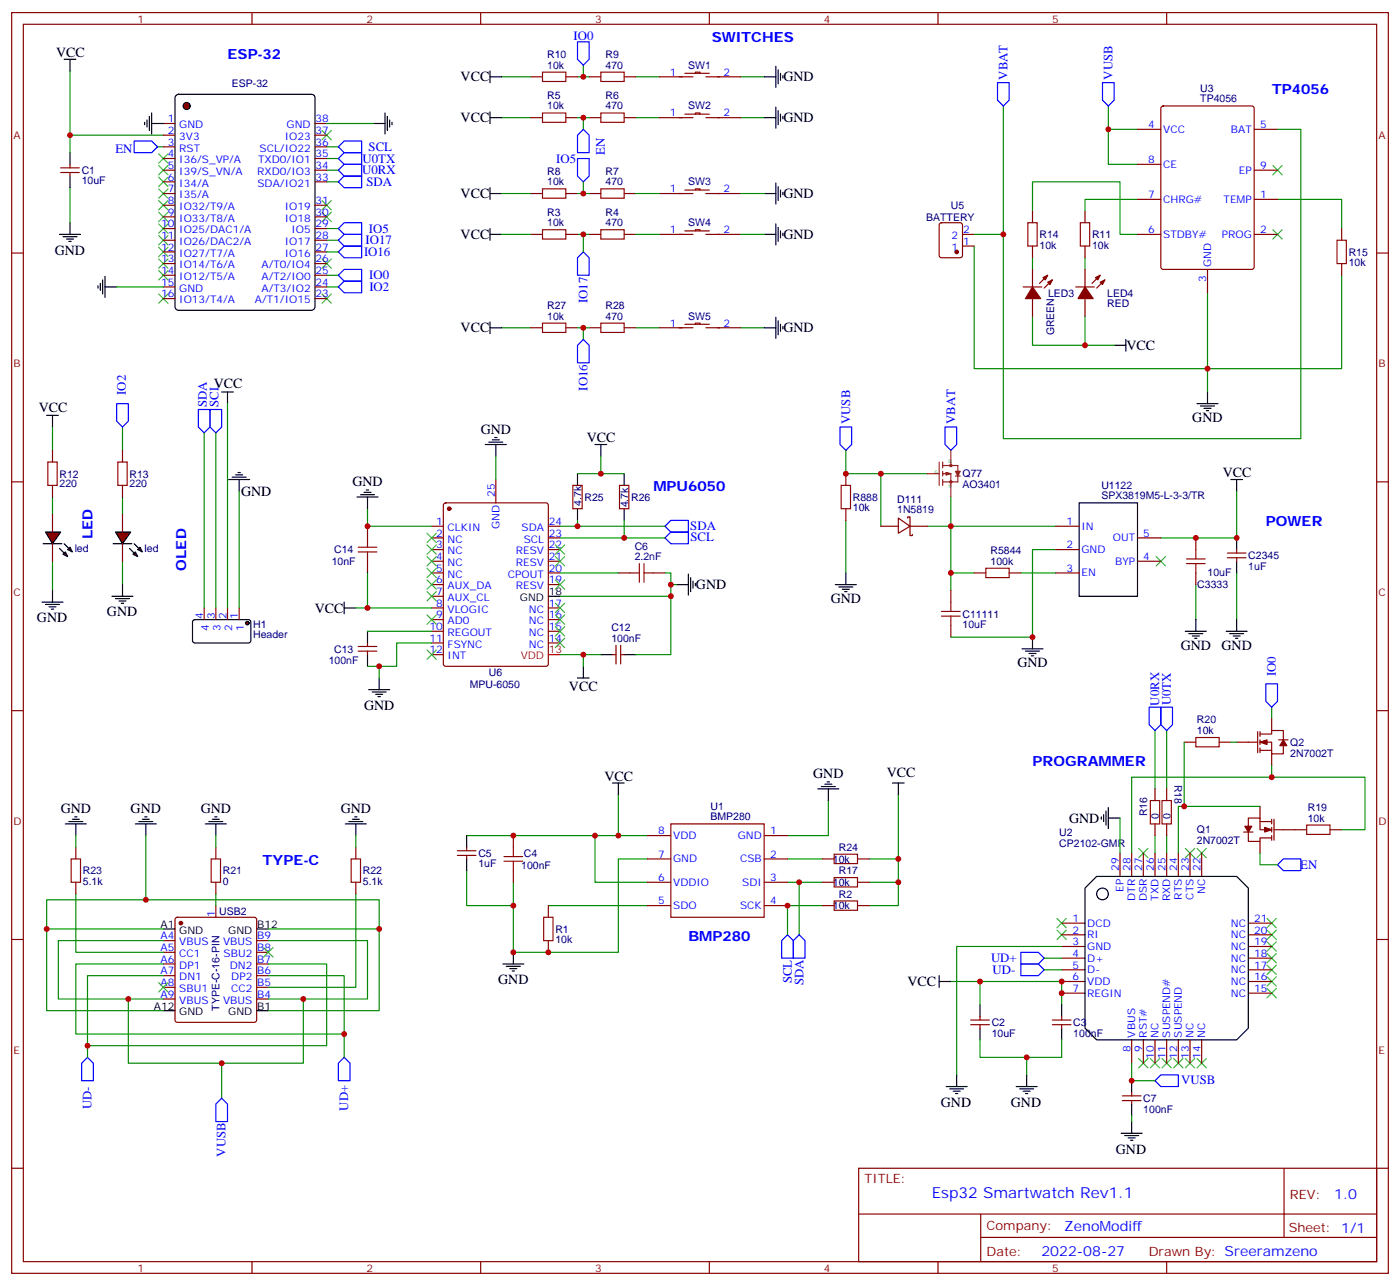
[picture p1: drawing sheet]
<svg xmlns="http://www.w3.org/2000/svg" width="423mm" height="388mm" viewBox="0 0 423 388" stroke-linecap="round" stroke-linejoin="round" font-family="sans-serif">
<g fill="none" stroke="#870000" stroke-width=".35">
<path d="M3.5 3.8h416.3v381h-416.3zM7.1 7.3h409.2v374h-409.2zM76.2 3.8v3.5M145.3 3.8v3.5M214.5 3.8v3.5M283.6 3.8v3.5M352.8 3.8v3.5M18.3 52.1h5.7M18.3 50.7h5.7M21.2 49.7v1M21.2 52.1v1.1M3.5 76.5h3.6"/>
<path d="M416.3 76.5h3.5M3.5 145.6h3.6M416.3 145.6h3.5M3.5 214.8h3.6M416.3 214.8h3.5M3.5 283.9h3.6M416.3 283.9h3.5M3.5 353.1h3.6M259.6 353.1h156.7v28.2h-156.7zM388.3 353.1v20.9M416.3 353.1h3.5M259.7 366.9h156.4"/>
<path d="M296.6 374h119.5M296.6 366.9v14.1M76.2 381.3v3.5M145.3 381.3v3.5M214.5 381.3v3.5M283.6 381.3v3.5M352.8 381.3v3.5"/>
</g>
<g fill="none" stroke="#008700" stroke-width=".35">
<path d="M21.2 21.4v19.5h28.2M21.2 40.9v5.2M21.2 56.7v10.6M47.6 44.4h1.8M98.8 44.4h3.5M98.8 55h3.5M98.8 51.4h3.5M98.8 47.9h3.5M98.8 69.1h3.5M98.8 72.6h3.5M98.8 86.7h3.5M98.8 83.2h3.5"/>
<path d="M15.9 129v7.1M15.9 150.2v5.3M15.9 169.6v8.8"/>
</g>
<g fill="none" stroke="#3c3" stroke-width=".35">
<path d="M97.4 39.4l2.8 2.9M100.2 39.4l-2.8 2.9M48 57.1l2.8 2.8M48 53.6l2.8 2.8M48 50l2.8 2.8M48 46.5l2.8 2.8M50.8 57.1l-2.8 2.8M50.8 53.6l-2.8 2.8M50.8 50l-2.8 2.8M50.8 46.5l-2.8 2.8M48 78.2l2.8 2.9M48 74.7l2.8 2.8"/>
<path d="M48 71.2l2.8 2.8M48 67.7l2.8 2.8M48 64.1l2.8 2.9M48 60.6l2.8 2.8M50.8 78.2l-2.8 2.9M50.8 74.7l-2.8 2.8M50.8 71.2l-2.8 2.8M50.8 67.7l-2.8 2.8M50.8 64.1l-2.8 2.9M50.8 60.6l-2.8 2.8M97.4 78.2l2.8 2.9M97.4 64.1l2.8 2.9"/>
<path d="M97.4 60.6l2.8 2.8M100.2 78.2l-2.8 2.9M100.2 64.1l-2.8 2.9M100.2 60.6l-2.8 2.8M48 88.8l2.8 2.9M48 81.8l2.8 2.8M50.8 88.8l-2.8 2.9M50.8 81.8l-2.8 2.8M97.4 88.8l2.8 2.9M100.2 88.8l-2.8 2.9"/>
</g>
<g fill="none" stroke="#000" stroke-width=".35">
<path d="M21.2 46.1v3.6M21.2 53.2v3.5M18 70.8h6.3M19 71.5h4.3M20.1 72.2h2.1M20.8 73h.7M21.2 67.3v3.5M14.1 125.5h3.5M15.9 125.5v3.5M15.9 178.4v3.6M12.7 182h6.3M13.8 182.7h4.2"/>
<path d="M14.8 183.4h2.1M15.5 184.1h.7"/>
</g>
<g fill="#870000" stroke="#000" stroke-width=".35">
<path d="M13.8 160.8h4.5l-2.4 3.5z"/>
<path d="M13.1 164.3h5.6z"/>
<path d="M19.4 164.3l1.4 1.4z"/>
<path d="M18 165.7l1.4 1.4z"/>
<path d="M21.2 165.4l.7 1.4-1.4-.7z"/>
<path d="M19 167.5l.8-.7 .7 1.4z"/>
</g>
<path d="M15.9 136.1v3.5M15.9 146.7v3.5M15.9 155.5v5.3M15.9 164.3v5.3" fill="none" stroke="#870000" stroke-width=".35"/>
<path d="M14.5 139.6h2.8v7.1h-2.8z" fill="none" stroke="#a10000" stroke-width=".35"/>
<path d="M37 129v7.1M37 150.2v5.3M37 169.6v7.1" fill="none" stroke="#008700" stroke-width=".35"/>
<path d="M35.3 122h3.5v5.3l-1.8 1.7-1.7-1.7z" fill="none" stroke="#00f" stroke-width=".35"/>
<path d="M37 176.7v3.5M33.9 180.2h6.3M34.9 180.9h4.3M36 181.6h2.1M36.7 182.3h.7" fill="none" stroke="#000" stroke-width=".35"/>
<g fill="#870000" stroke="#000" stroke-width=".35">
<path d="M34.9 160.8h4.6l-2.5 3.5z"/>
<path d="M34.2 164.3h5.7z"/>
<path d="M40.6 164.3l1.4 1.4z"/>
<path d="M39.2 165.7l1.4 1.4z"/>
<path d="M41.6 166.1l.7-.7 .7 1.4z"/>
<path d="M40.2 167.5l.7-.7 .7 1.4z"/>
</g>
<path d="M37 136.1v3.5M37 146.7v3.5M37 155.5v5.3M37 164.3v5.3" fill="none" stroke="#870000" stroke-width=".35"/>
<path d="M35.6 139.6h2.9v7.1h-2.9z" fill="none" stroke="#a10000" stroke-width=".35"/>
<path d="M102.3 83.2l1.8-1.8h5.3v3.5h-5.3z" fill="none" stroke="#00f" stroke-width=".35"/>
<path d="M53.2 28.9l.8-.4h40.2l.8 .4 .2 .7v63.1l-.4 .9-.6 .2h-40.2l-.9-.5-.2-.6v-63.1z" fill="none" stroke="#000" stroke-width=".35"/>
<circle cx="56.4" cy="32" r="1.06" fill="#870000" stroke="#000" stroke-width=".35"/>
<g fill="none" stroke="#870000" stroke-width=".35">
<path d="M49.4 37.3h3.5M95.2 37.3h3.6M160.5 35.6h3.5M160.5 23.2h3.5M171.1 35.6h3.5M171.1 23.2h3.5M178.2 35.6h3.5M178.2 23.2h3.5M188.7 35.6h3.6M188.7 23.2h3.6M199.3 35.6h10.2M199.3 23.2h10.2"/>
<path d="M207.1 34.5h7.4M207.1 22.2h7.4M210.3 34.5v-.4h1.4v.4M210.3 22.2v-.4h1.4v.4M213.4 35.6h10.6M213.4 23.2h10.6M49.4 40.9h3.5M49.4 44.4h3.5M49.4 47.9h3.5M49.4 51.4h3.5M49.4 55h3.5M49.4 58.5h3.5"/>
<path d="M95.2 40.9h3.6M95.2 44.4h3.6M95.2 47.9h3.6M95.2 51.4h3.6M95.2 55h3.6M160.5 58.5h3.5M171.1 58.5h3.5M178.2 58.5h3.5M188.7 58.5h3.6M199.3 58.5h10.2M207.1 57.4h7.4M210.3 57.4v-.3h1.4v.3"/>
<path d="M213.4 58.5h10.6M49.4 62h3.5M49.4 65.5h3.5M49.4 69.1h3.5M49.4 72.6h3.5M49.4 76.1h3.5M49.4 79.7h3.5M95.2 62h3.6M95.2 65.5h3.6M95.2 69.1h3.6M95.2 72.6h3.6M95.2 76.1h3.6"/>
<path d="M95.2 79.7h3.6M160.5 70.8h3.5M171.1 70.8h3.5M178.2 70.8h3.5M188.7 70.8h3.6M199.3 70.8h10.2M207.1 69.8h7.4M210.3 69.8v-.4h1.4v.4M213.4 70.8h10.6M49.4 83.2h3.5M49.4 86.7h3.5M49.4 90.2h3.5"/>
<path d="M95.2 83.2h3.6M95.2 86.7h3.6M95.2 90.2h3.6"/>
</g>
<path d="M174.6 12.6h3.6v5.3l-1.8 1.8-1.8-1.8zM40.6 42.6h5.3l1.7 1.8-1.7 1.7h-5.3zM102.3 51.4l1.8-1.7h5.3v3.5h-5.3zM102.3 47.9l1.8-1.8h5.3v3.6h-5.3zM102.3 44.4l1.8-1.8h5.3v3.5h-5.3zM104.1 53.2h5.3v3.5h-5.3l-1.8-1.7zM174.6 47.9h3.6v5.3l-1.8 1.8-1.8-1.8zM174.6 40.9l1.8-1.8 1.8 1.8v5.2h-3.6zM102.3 72.6l1.8-1.8h5.3v3.6h-5.3zM104.1 67.3h5.3v3.5h-5.3l-1.8-1.7zM176.4 76.1l1.8 1.8v5.3h-3.6v-5.3zM102.3 86.7l1.8-1.8h5.3v3.6h-5.3z" fill="none" stroke="#00f" stroke-width=".35"/>
<g fill="none" stroke="#000" stroke-width=".35">
<path d="M19.4 17.9h3.5M21.2 17.9v3.5M43.7 37v.7M44.4 36.3v2.1M45.2 35.2v4.2M45.9 37.3h3.5M45.9 34.1v6.4M112.9 37.3h3.5M116.4 34.1v6.4M117.1 35.2v4.2M117.8 36.3v2.1M118.5 37v.7"/>
<path d="M148.2 21.4v3.6M148.2 33.8v3.5M148.2 35.6h3.5M148.2 23.2h3.5M231.1 35.6h3.5M231.1 23.2h3.5M234.6 20v6.4M234.6 32.4v6.3M235.3 21.1v4.2M235.3 33.4v4.3M236 22.2v2.1M236 34.5v2.1"/>
<path d="M236.7 22.9v.7M236.7 35.2v.7M148.2 58.5h3.5M148.2 56.7v3.6M231.1 58.5h3.5M234.6 55.3v6.4M235.3 56.4v4.2M236 57.4v2.1M236.7 58.1v.7M148.2 69.1v3.5M148.2 70.8h3.5M231.1 70.8h3.5"/>
<path d="M234.6 67.7v6.3M235.3 68.7v4.3M236 69.8v2.1M236.7 70.5v.7M29.6 86.4v.7M30.3 85.7v2.1M31 84.6v4.2M31.7 86.7h3.6M31.7 83.5v6.4M58.4 187.5l.5-.2h16.5l.4 .7v5.9l-.7 .4-16.5-.1-.4-.6v-5.6z"/>
</g>
<g fill="none" stroke="#008700" stroke-width=".35">
<path d="M176.4 19.7v3.5M98.8 37.3h14.1M151.7 35.6h8.8M151.7 23.2h8.8M174.6 35.6h3.6M174.6 23.2h3.6M176.4 35.6v3.5M192.3 35.6h7M192.3 23.2h7M224 35.6h7.1M224 23.2h7.1M151.7 58.5h8.8"/>
<path d="M174.6 58.5h3.6M176.4 55v3.5M192.3 58.5h7M224 58.5h7.1M151.7 70.8h8.8M174.6 70.8h3.6M176.4 70.8v5.3M192.3 70.8h7M224 70.8h7.1M35.3 86.7h14.1"/>
</g>
<path d="M164 34.1h7.1v2.9h-7.1zM164 21.8h7.1v2.8h-7.1zM181.7 34.1h7v2.9h-7zM181.7 21.8h7v2.8h-7zM164 57.1h7.1v2.8h-7.1zM181.7 57.1h7v2.8h-7zM164 69.4h7.1v2.8h-7.1zM181.7 69.4h7v2.8h-7z" fill="none" stroke="#a10000" stroke-width=".35"/>
<circle cx="74.8" cy="188.3" r=".53" fill="#870000" stroke="#000" stroke-width=".35"/>
<g fill="none" stroke="#870000" stroke-width=".35">
<path d="M344 39.1h7M351.2 32.2l.5-.2h26.8l.7 .5v48.2l-.4 .7h-27.1l-.6-.4-.1-48.3zM379.2 39.1h7.1M344 49.7h7M379.2 51.4h7.1M284.2 67.5l.5-.2h5.6l.7 .4v9.5l-.4 .6-5.9 .1-.7-.5v-9.4zM291 74.4h3.6M291 70.8h3.6M312.2 63.8v3.5M312.2 74.4v3.5M328.1 63.8v3.5M328.1 74.4v3.5"/>
<path d="M344 70.8h7M344 60.3h7M379.2 70.8h7.1M379.2 60.3h7.1M405.7 69.1v3.5M405.7 79.7v3.5M160.5 99.1h3.5M171.1 99.1h3.5M178.2 99.1h3.5M188.7 99.1h3.6M199.3 99.1h10.2M207.1 98h7.4"/>
<path d="M210.3 98v-.4h1.4v.4M213.4 99.1h10.6M309.4 86.7h5.6M312.2 81.4v5.3M312.2 90.2v5.3M316.8 83.2l-2.5 2.5M318.2 84.6l-2.5 2.5M325.3 86.7h5.6M328.1 81.4v5.3M328.1 90.2v5.3M332.7 83.2l-2.5 2.5M334.1 84.6l-2.5 2.5"/>
<path d="M365.1 81.4v7.1M111.1 159v3.6M130.5 159h3.6M134.3 152.2l.5-.2h30.3l.7 .4v48.3l-.5 .6-30.5 .1-.7-.5v-48.2zM149.9 144.9v7.1M165.8 159h3.5M173.2 146.7h2.8v7h-2.8zM187.3 146.7h2.8v7h-2.8zM255.8 143.2v3.5M255.8 153.7v3.6M266.3 159h5.3M271.6 156.6l3.6 2.4-3.6 2.1z"/>
<path d="M274.5 156.6v-.4h.7v2.8M275.2 159v2.9h.7v-.4M275.2 159h5.3M319.3 159h7M111.1 169.6v3.5M130.5 162.6h3.6M130.5 166.1h3.6M130.5 169.6h3.6M130.5 173.1h3.6M130.5 176.7h3.6M165.8 162.6h3.5M165.8 166.1h3.5"/>
<path d="M165.8 169.6h3.5M165.8 173.1h3.5M165.8 176.7h3.5M187 173.1h3.5M197.6 173.1h3.5M287.5 178.4v3.6M294.6 173.1h3.5M305.2 173.1h3.5M319.3 166.1h7M319.3 173.1h7M344 162.6h7M344 169.6h7"/>
<path d="M361.6 162.6v3.5M361.6 173.1v3.6M371.1 168.6h5.7M371.1 167.1h5.7M373.9 166.1v1M373.9 168.6v1M61.7 183.7v3.6M65.3 183.7v3.6M68.8 183.7v3.6M72.3 183.7v3.6M108.3 195.4h5.6M108.3 196.8h5.6"/>
<path d="M111.1 194.3v1.1M111.1 196.8v1M130.5 180.2h3.6M130.5 183.7h3.6M130.5 187.3h3.6M130.5 190.8h3.6M130.5 194.3h3.6M130.5 197.8h3.6M165.8 183.7h3.5M165.8 187.3h3.5M165.8 190.8h3.5M165.8 194.3h3.5"/>
<path d="M185.2 197.8h1.1M186.3 195v5.7M187.7 197.8h1M187.7 195v5.7M287.5 189v3.5M384.5 217.2v3.6M349.2 238.4v3.5M352.8 238.4v3.5M358.1 224.3h3.5M368.7 224.3h3.5M373.9 224.3h6.4M380.3 221.1v6.4"/>
<path d="M381 224.3h3.5v3.5h3.6v-2.4M381 221.8h3.5v-1h3.6v2.8M381 221.1v1.4M381 223.6v1.4M381 226.1v1.4M381 226.8h3.5M384.5 227.8v3.6M386.6 223.6h2.9M22.9 256v3.6M65.3 256v3.6M107.6 256v3.6M138.3 258.5h5.6"/>
<path d="M138.3 257.1h5.6M141.1 256v1.1M141.1 258.5v1.1M155.2 252.5v3.5M195.8 259.6h7M195.8 252.5h7M202.8 249h28.3v28.2h-28.3zM231.1 259.6h7M231.1 252.5h7M248.7 259.6h3.5M259.3 259.6h3.5M338.7 257.8v7.1"/>
<path d="M342.2 257.8v7.1M345.7 257.8v7.1M349.2 249v3.5M349.2 257.8v7.1M352.8 249v3.5M352.8 257.8v7.1M356.3 257.8v7.1M359.8 257.8v7.1M363.4 257.8v7.1M376.1 251.5h2.8M377.5 249.7v-2.5h3.5v3.6h3.5M377.5 251.5v2.8h3.5v-1.1h3.5"/>
<path d="M381 243.7v3.5M381 254.3v3.5M381 248.3h3.5M384.5 247.6v1.4M384.5 250v1.5M384.5 252.5v1.4M385.2 250.8h9.9M385.2 247.6v6.3M402.2 250.8h3.5M22.9 266.6v3.6M53.2 277.4l.4-.2h23.3l.5 .2 .2 .5v30.4l-.2 .5-.5 .2h-23.3l-.5-.3-.2-.4v-30.4zM65.3 266.6v3.6"/>
<path d="M65.3 273.7v3.5M107.6 266.6v3.6M155.2 263.1v3.5M165.8 273.7v3.5M195.8 273.7h7M195.8 266.6h7M231.1 273.7h7M231.1 266.6h7M248.7 273.7h3.5M248.7 266.6h3.5M259.3 273.7h3.5M259.3 266.6h3.5"/>
<path d="M321 279h7.1M377.5 279h7M49.4 284.3h3.5M49.4 287.8h3.5M49.4 291.3h3.5M49.4 294.9h3.5M49.4 298.4h3.5M77.6 284.3h3.5M77.6 287.8h3.5M77.6 291.3h3.5M77.6 294.9h3.5M77.6 298.4h3.5"/>
<path d="M165.8 284.3v3.5M321 282.5h7.1M321 286h7.1M321 289.6h7.1M321 293.1h7.1M321 296.6h7.1M377.5 282.5h7M377.5 286h7M377.5 289.6h7M377.5 293.1h7M377.5 296.6h7M49.4 301.9h3.5"/>
<path d="M77.6 301.9h3.5M293.5 308.3h5.7M293.5 309.7h5.7M296.3 307.2v1.1M296.3 309.7v1M318.2 308.3h5.6M318.2 309.7h5.6M321 300.1h7.1M321 307.2v1.1M321 309.7v1M342.2 314.3v7M345.7 314.3v7"/>
<path d="M349.2 314.3v7M352.8 314.3v7M356.3 314.3v7M359.8 314.3v7M363.4 314.3v7M377.5 300.1h7M339.4 331.2h5.6M339.4 332.6h5.6M342.2 330.1v1.1M342.2 332.6v1.1"/>
</g>
<g fill="none" stroke="#000" stroke-width=".35">
<path d="M148.2 99.1h3.5M148.2 97.3v3.5M231.1 99.1h3.5M234.6 95.9v6.3M235.3 96.9v4.3M236 98v2.1M236.7 98.7v.7M67 118.5h3.6M68.8 118.5v3.5M336.9 104.4h3.5M340.4 102.6v3.5M365.1 118.5v3.5"/>
<path d="M146.8 134.3h6.3M147.8 133.6h4.2M148.9 132.9h2.1M149.6 132.2h.7M149.9 134.3v3.6M179.9 134.3h3.5M181.7 134.3v3.6M361.9 122h6.4M363 122.7h4.2M364.1 123.4h2.1M364.8 124.1h.7M69.1 144.9h6.4"/>
<path d="M70.2 144.2h4.2M71.3 143.5h2.1M72 142.8h.7M72.3 144.9v3.5M107.9 150.2h6.4M109 149.5h4.2M110.1 148.8h2.1M110.8 148.1h.7M111.1 150.2v3.5M174.6 143.2v3.5M174.6 153.7v3.6M188.7 143.2v3.5"/>
<path d="M188.7 153.7v3.6M326.3 152h17.7v28.2h-17.7zM372.2 144.9h3.5M373.9 144.9v3.5M204.6 176.7h3.5M208.1 173.5v6.3M208.8 174.6v4.2M209.5 175.6v2.1M210.3 176.3v.7M252.6 176.7h6.3M253.6 177.4h4.3M254.7 178.1h2.1"/>
<path d="M255.4 178.8h.7M255.8 173.1v3.6M373.9 162.6v3.5M373.9 169.6v3.5M104.1 183.7h3.5M104.1 182v3.5M111.1 190.8v3.5M111.1 197.8v3.6M165.8 180.2h3.5M181.7 197.8h3.5M188.7 197.8h3.6M309 196.1h6.4"/>
<path d="M310.1 196.8h4.2M311.1 197.5h2.2M311.9 198.2h.7M312.2 192.5v3.6M358.4 190.8h6.4M359.5 191.5h4.2M360.5 192.2h2.2M361.2 192.9h.7M361.6 187.3v3.5M370.8 190.8h6.3M371.8 191.5h4.3M372.9 192.2h2.1"/>
<path d="M373.6 192.9h.7M373.9 187.3v3.5M111.5 208.4h6.3M112.5 209.1h4.3M113.6 209.8h2.1M114.3 210.5h.7M114.7 204.9v3.5M174.6 204.9h3.6M176.4 201.4v3.5M185.2 236.6h3.5M187 236.6v3.6M247.3 238.4h6.3"/>
<path d="M248.4 237.7h4.2M249.4 237h2.1M250.1 236.3h.7M250.5 238.4v3.5M269.9 236.6h3.5M271.6 236.6v3.6M19.8 249h6.3M20.8 248.3h4.2M21.9 247.6h2.1M22.6 246.9h.7M22.9 249v3.5M40.9 249h6.4"/>
<path d="M42 248.3h4.2M43 247.6h2.2M43.7 246.9h.7M44.1 249v3.5M62.1 249h6.3M63.1 248.3h4.3M64.2 247.6h2.1M64.9 246.9h.7M65.3 249v3.5M104.4 249h6.4M105.5 248.3h4.2M106.5 247.6h2.2"/>
<path d="M107.2 246.9h.7M107.6 249v3.5M141.1 252.5v3.5M141.1 259.6v3.5M333 246.9v.7M333.7 246.2v2.1M334.4 245.1v4.2M335.1 247.2h3.6M335.1 244.1v6.3M331.6 264.9h42.3l3.6 3.5v42.3l-3.6 3.6h-42.3l-3.5-3.6v-42.3zM49.4 280.7h3.5M77.6 280.7h3.5"/>
<path d="M152 291.3h6.4M153.1 292h4.2M154.2 292.7h2.1M154.9 293.4h.7M155.2 287.8v3.5M284 296.6h3.5M284 294.9v3.5M49.4 305.4h3.5M77.6 305.4h3.5M296.3 303.7v3.5M296.3 310.7v3.6M321 303.7v3.5"/>
<path d="M321 310.7v3.6M286.1 328.4h6.4M287.2 329.1h4.2M288.2 329.8h2.1M288.9 330.5h.7M289.3 324.8v3.6M307.3 328.4h6.3M308.3 329.1h4.3M309.4 329.8h2.1M310.1 330.5h.7M310.4 324.8v3.6M342.2 326.6v3.5"/>
<path d="M342.2 333.7v3.5M342.2 338.9v3.6M339 342.5h6.4M340.1 343.2h4.2M341.1 343.9h2.2M341.8 344.6h.7"/>
<circle cx="333.4" cy="270.2" r="1.76"/>
</g>
<g fill="none" stroke="#008700" stroke-width=".35">
<path d="M303.4 32v38.8M335.1 32v7.1M344 39.1h-8.9v10.6h8.9M386.3 39.1h7v93.5h-89.9v-61.8h-8.8M98.8 76.1h3.5M294.6 74.4v37h70.5v-22.9M312.2 63.8v-8.8h26.5v15.8h5.3M312.2 77.9v3.5M328.1 77.9v3.5M344 60.3h-15.9v3.5M386.3 60.3h19.4v8.8M151.7 99.1h8.8"/>
<path d="M174.6 99.1h3.6M176.4 99.1v3.5M192.3 99.1h7M224 99.1h7.1M312.2 95.5v8.9h15.9v-8.9M405.7 83.2v28.2h-40.6v7.1M328.1 104.4h8.8M61.7 130.8v52.9M65.3 130.8v52.9M68.8 122v61.7M149.9 137.9v7M181.7 137.9v5.3"/>
<path d="M255.8 136.1v7.1h24.7M72.3 148.4v35.3M111.1 153.7v5.3h19.4M174.6 157.3v1.7h-5.3M174.6 143.2h14.1M174.6 159h26.5M188.7 157.3v5.3h-19.4M255.8 157.3v15.8M266.3 143.2v15.8M287.5 150.2v8.8h-7M319.3 159h-31.8v14.1h7.1M373.9 148.4v14.2h-22.9"/>
<path d="M111.1 173.1v10.6h19.4M169.3 173.1h17.7M188.7 162.6h12.4M201.1 173.1h1.7v7.1h-33.5M202.8 176.7h1.8M287.5 173.1v5.3M308.7 173.1h10.6M319.3 166.1h-7.1v26.4h-24.7M361.6 176.7v10.6M373.9 173.1v14.2M107.6 183.7h3.5M111.1 190.8h19.4"/>
<path d="M130.5 194.3h-10.6v7.1h-8.8M169.3 197.8h12.4M176.4 197.8v3.6M202.8 180.2v17.6h-10.5M114.7 201.4v3.5M384.5 213.7v3.5M349.2 220.8v17.6M352.8 220.8v17.6M358.1 224.3v19.4M372.2 224.3h1.7M384.5 231.4v3.5h-42.3v22.9M384.5 234.9h28.2v15.9h-7"/>
<path d="M22.9 252.5v3.5M44.1 252.5v19.4M65.3 252.5v3.5M107.6 252.5v3.5M141.1 252.5h54.7M179.9 252.5v14.1h15.9M187 240.2v12.3M195.8 259.6h-8.8v28.2h-31.8v-14.1M238.1 259.6h10.6M250.5 241.9v10.6h-12.4M262.8 259.6h8.8v14.1h-8.8M271.6 240.2v19.4"/>
<path d="M338.7 247.2v10.6M349.2 252.5v5.3M352.8 252.5v5.3M381 243.7h-24.7v14.1M381 257.8v3.5h5.3M22.9 270.2v17.6h26.5M65.3 270.2v3.5M107.6 270.2v28.2h-26.5M141.1 263.1v10.6h14.1v-7.1M165.8 273.7h30M238.1 266.6h10.6M241.7 266.6v15.9"/>
<path d="M248.7 273.7h-10.6v8.8M262.8 266.6h8.8M14.1 280.7v-8.8h100.6v8.8M49.4 280.7h-35.3v24.7h35.3M49.4 284.3h-31.8v17.6h31.8M49.4 291.3h-26.5v21.2h81.2v-17.6h-23M81.1 280.7h33.6v24.7h-33.6M81.1 284.3h30v17.6h-30M81.1 291.3h17.7v24.7h-72.3v-21.1h22.9M287.5 296.6h8.8M315.7 289.6h5.3M315.7 293.1h5.3"/>
<path d="M321 286h-31.7v38.8M26.5 316v3.5M38.8 301.9v19.4h52.9v-19.4M104.1 312.5v7M296.3 303.7v-7.1h24.7v7.1M296.3 314.3v5.2h24.7v-5.2M310.4 319.5v5.3M67 321.3v10.6M342.2 321.3v5.3h7M342.2 337.2v1.7"/>
</g>
<g fill="none" stroke="#00f" stroke-width=".35">
<path d="M301.6 25h3.6v5.3l-1.8 1.7-1.8-1.7zM333.4 25h3.5v5.3l-1.8 1.7-1.7-1.7zM102.3 76.1l1.8-1.7h5.3v3.5h-5.3zM176.4 102.6l1.8 1.8v5.2h-3.6v-5.2zM60 123.8h3.5v5.2l-1.8 1.8-1.7-1.8zM63.5 123.8h3.5v5.2l-1.7 1.8-1.8-1.8zM254 129h3.5v5.3l-1.7 1.8-1.8-1.8zM285.8 129h3.5v5.3l-1.8 1.8-1.7-1.8zM201.1 159l1.7-1.7h5.3v3.5h-5.3zM201.1 162.6l1.7-1.8h5.3v3.5h-5.3zM347.5 213.7h3.5v5.3l-1.8 1.8-1.7-1.8zM351 213.7h3.5v5.3l-1.7 1.8-1.8-1.8z"/>
<path d="M382.8 206.7h3.5v5.2l-1.8 1.8-1.7-1.8zM386.3 261.3l1.8-1.7h5.2v3.5h-5.2zM238.1 282.5l1.8 1.8v5.3h-3.5v-5.3zM241.7 282.5l1.7 1.8v5.3h-3.5v-5.3zM308.7 287.8h5.3l1.7 1.8-1.7 1.7h-5.3zM308.7 291.3h5.3l1.7 1.8-1.7 1.8h-5.3zM26.5 319.5l1.7 1.8v5.3h-3.5v-5.3zM104.1 319.5l1.7 1.8v5.3h-3.5v-5.3zM67 331.9l1.8 1.8v5.2h-3.5v-5.2zM349.2 326.6l1.8-1.8h5.3v3.6h-5.3z"/>
</g>
<g fill="none" stroke="#3c3" stroke-width=".35">
<path d="M384.9 50l2.8 2.8M387.7 50l-2.8 2.8M384.9 69.4l2.8 2.8M387.7 69.4l-2.8 2.8M129.1 161.1l2.8 2.9M129.1 164.7l2.8 2.8M129.1 168.2l2.8 2.8M129.1 171.7l2.8 2.9M129.1 175.3l2.8 2.8M129.1 178.8l2.8 2.8M131.9 161.1l-2.8 2.9M131.9 164.7l-2.8 2.8"/>
<path d="M131.9 168.2l-2.8 2.8M131.9 171.7l-2.8 2.9M131.9 175.3l-2.8 2.8M131.9 178.8l-2.8 2.8M167.9 175.3l2.8 2.8M167.9 164.7l2.8 2.8M167.9 168.2l2.8 2.8M170.7 175.3l-2.8 2.8M170.7 164.7l-2.8 2.8M170.7 168.2l-2.8 2.8M349.6 168.2l2.8 2.8M352.4 168.2l-2.8 2.8"/>
<path d="M129.1 185.8l2.8 2.9M129.1 196.4l2.8 2.8M131.9 185.8l-2.8 2.9M131.9 196.4l-2.8 2.8M167.9 192.9l2.8 2.8M167.9 189.4l2.8 2.8M167.9 185.8l2.8 2.9M167.9 182.3l2.8 2.8M170.7 192.9l-2.8 2.8M170.7 189.4l-2.8 2.8M170.7 185.8l-2.8 2.9M170.7 182.3l-2.8 2.8"/>
<path d="M344.3 256.4l2.8 2.8M347.1 256.4l-2.8 2.8M358.4 256.4l2.8 2.8M361.2 256.4l-2.8 2.8M361.9 256.4l2.9 2.8M364.8 256.4l-2.9 2.8M319.6 277.6l2.8 2.8M322.4 277.6l-2.8 2.8M383.1 277.6l2.8 2.8M385.9 277.6l-2.8 2.8M48 297l2.8 2.8M50.8 297l-2.8 2.8"/>
<path d="M79.7 286.4l2.8 2.8M82.5 286.4l-2.8 2.8M319.6 281.1l2.8 2.8M322.4 281.1l-2.8 2.8M383.1 281.1l2.8 2.8M383.1 298.7l2.8 2.9M383.1 295.2l2.8 2.8M383.1 291.7l2.8 2.8M383.1 288.1l2.8 2.9M383.1 284.6l2.8 2.8M385.9 298.7l-2.8 2.9M385.9 295.2l-2.8 2.8"/>
<path d="M385.9 291.7l-2.8 2.8M385.9 288.1l-2.8 2.9M385.9 284.6l-2.8 2.8M385.9 281.1l-2.8 2.8M344.3 319.9l2.8 2.8M347.1 319.9l-2.8 2.8M347.8 319.9l2.9 2.8M350.7 319.9l-2.9 2.8M351.4 319.9l2.8 2.8M354.2 319.9l-2.8 2.8M354.9 319.9l2.8 2.8M357.7 319.9l-2.8 2.8"/>
<path d="M358.4 319.9l2.8 2.8M361.2 319.9l-2.8 2.8M361.9 319.9l2.9 2.8M364.8 319.9l-2.9 2.8"/>
</g>
<g fill="none" stroke="#a10000" stroke-width=".35">
<path d="M310.8 67.3h2.8v7.1h-2.8zM326.7 67.3h2.8v7.1h-2.8zM404.3 72.6h2.8v7.1h-2.8zM164 97.6h7.1v2.9h-7.1zM181.7 97.6h7v2.9h-7zM254.4 146.7h2.8v7h-2.8zM108.3 166.8h5.6M108.3 165.4h5.6M111.1 162.6v2.8M111.1 166.8v2.8M190.5 173.1h2.8M193.3 170.3v5.7"/>
<path d="M194.7 173.1h2.9M194.7 170.3v5.7M298.1 171.7h7.1v2.9h-7.1zM358.8 168.9h5.6M358.8 170.3h5.6M361.6 166.1v2.8M361.6 170.3v2.8M284.7 184.8h5.6M284.7 186.2h5.6M287.5 182v2.8M287.5 186.2v2.8M361.6 222.9h7.1v2.8h-7.1z"/>
<path d="M21.5 259.6h2.8v7h-2.8zM63.9 259.6h2.8v7h-2.8zM106.2 259.6h2.8v7h-2.8zM152.4 258.9h5.6M155.2 256v2.9M252.2 258.2h7.1v2.8h-7.1zM347.8 241.9h2.9v7.1h-2.9zM351.4 241.9h2.8v7.1h-2.8zM395.1 249.3h7.1v2.9h-7.1zM152.4 260.3h5.6M155.2 260.3v2.8M164.4 277.2h2.8v7.1h-2.8z"/>
<path d="M252.2 272.3h7.1v2.8h-7.1zM252.2 265.2h7.1v2.8h-7.1z"/>
</g>
<g fill="#870000" stroke="#870000" stroke-width=".35">
<path d="M388.1 223.6l1 1.8h-2.1z"/>
<path d="M381 224.3l2.1-.7v1.4z"/>
<path d="M376.4 249.7h2.1l-1 1.8z"/>
<path d="M382.4 250l2.1 .8-2.1 .7z"/>
<path d="M312.2 86.7l2.5 3.5h-4.6z"/>
<path d="M316.8 85.3l1.4-.7-.7 1.4z"/>
<path d="M315.4 83.9l1.4-.7-.7 1.4z"/>
<path d="M328.1 86.7l2.5 3.5h-4.6z"/>
<path d="M332.7 85.3l1.4-.7-.7 1.4z"/>
<path d="M331.3 83.9l1.4-.7-.7 1.4z"/>
<circle cx="135.8" cy="153.7" r=".53"/>
<circle cx="54.7" cy="279" r=".53"/>
<circle cx="289.3" cy="76.1" r=".53"/>
</g>
<path d="M165.8 197.8h3.5" fill="none" stroke="#f00" stroke-width=".35"/>
<g fill="none" stroke="#8c2424" stroke-width=".35">
<path d="M284 139.6v7.1M285 139.6v1.8M287.5 136.1v4.6M280.5 143.2h3.5M285 140.7h4.6v4.9h-4.6M285 142.5v1.4M285 144.9v1.8M285 143.2h2.2M286.1 142.8l1.4 .4M286.1 142.8v.7M286.1 142.8l1.1 .4M286.1 142.8l.7 .4"/>
<path d="M287.2 143.2l-1.1 .3M287.5 143.2v7M287.5 143.2l-1.4 .3M288.9 142.5h1.4l-.7 1.4zM288.9 143.9h1.4M289.3 142.5l.3 .7M289.3 142.8l.3 .4M290 142.5l-.4 .7M290 142.8l-.4 .4"/>
<circle cx="287.5" cy="145.6" r=".35"/>
<circle cx="287.5" cy="140.7" r=".35"/>
</g>
<g fill="#c00">
<circle cx="21.2" cy="40.9" r=".88"/>
<circle cx="176.4" cy="58.5" r=".88"/>
<circle cx="176.4" cy="70.8" r=".88"/>
<circle cx="176.4" cy="35.6" r=".88"/>
<circle cx="176.4" cy="23.2" r=".88"/>
<circle cx="296.3" cy="296.6" r=".88"/>
<circle cx="321" cy="300.1" r=".88"/>
<circle cx="321" cy="296.6" r=".88"/>
<circle cx="358.1" cy="243.7" r=".88"/>
<circle cx="384.5" cy="234.9" r=".88"/>
<circle cx="310.4" cy="319.5" r=".88"/>
<circle cx="342.2" cy="326.6" r=".88"/>
<circle cx="155.2" cy="273.7" r=".88"/>
<circle cx="187" cy="252.5" r=".88"/>
<circle cx="271.6" cy="259.6" r=".88"/>
<circle cx="241.7" cy="266.6" r=".88"/>
<circle cx="238.1" cy="273.7" r=".88"/>
<circle cx="165.8" cy="287.8" r=".88"/>
<circle cx="155.2" cy="287.8" r=".88"/>
<circle cx="179.9" cy="252.5" r=".88"/>
<circle cx="155.2" cy="252.5" r=".88"/>
<circle cx="271.6" cy="266.6" r=".88"/>
<circle cx="188.7" cy="162.6" r=".88"/>
<circle cx="174.6" cy="159" r=".88"/>
<circle cx="181.7" cy="143.2" r=".88"/>
<circle cx="202.8" cy="176.7" r=".88"/>
<circle cx="202.8" cy="180.2" r=".88"/>
<circle cx="176.4" cy="197.8" r=".88"/>
<circle cx="114.7" cy="201.4" r=".88"/>
<circle cx="111.1" cy="159" r=".88"/>
<circle cx="111.1" cy="183.7" r=".88"/>
<circle cx="176.4" cy="99.1" r=".88"/>
<circle cx="67" cy="321.3" r=".88"/>
<circle cx="104.1" cy="312.5" r=".88"/>
<circle cx="26.5" cy="316" r=".88"/>
<circle cx="91.7" cy="301.9" r=".88"/>
<circle cx="38.8" cy="301.9" r=".88"/>
<circle cx="114.7" cy="280.7" r=".88"/>
<circle cx="14.1" cy="280.7" r=".88"/>
<circle cx="44.1" cy="271.9" r=".88"/>
<circle cx="303.4" cy="70.8" r=".88"/>
<circle cx="335.1" cy="39.1" r=".88"/>
<circle cx="365.1" cy="111.4" r=".88"/>
<circle cx="328.1" cy="104.4" r=".88"/>
<circle cx="373.9" cy="162.6" r=".88"/>
<circle cx="361.6" cy="162.6" r=".88"/>
<circle cx="312.2" cy="192.5" r=".88"/>
<circle cx="287.5" cy="173.1" r=".88"/>
<circle cx="287.5" cy="159" r=".88"/>
<circle cx="266.3" cy="143.2" r=".88"/>
<circle cx="255.8" cy="143.2" r=".88"/>
</g>
<g font-size="4.6" fill="#00f">
<text x="281.7" y="362.1">Esp32 Smartw</text>
<text x="315.2" y="362.1">atch Rev1.1</text>
</g>
<g font-size="4.2">
<text x="16.9" y="17.2">VCC</text>
<text x="139.3" y="24.6">VCC</text>
<text x="236.9" y="24.6">GND</text>
<text x="139.3" y="37">VCC</text>
<text x="236.9" y="37">GND</text>
<text x="139.3" y="59.9">VCC</text>
<text x="236.9" y="59.9">GND</text>
<text x="16.5" y="76.9">GND</text>
<text x="139.3" y="72.2">VCC</text>
<text x="236.9" y="72.2">GND</text>
<text x="139.3" y="100.5">VCC</text>
<text x="236.9" y="100.5">GND</text>
<text x="340.6" y="105.8">VCC</text>
<text x="64.7" y="117.3">VCC</text>
<text x="11.8" y="124.4">VCC</text>
<text x="145.3" y="131.1">GND</text>
<text x="360.5" y="127.6">GND</text>
<text x="177.4" y="133.6">VCC</text>
<text x="72.9" y="149.9">GND</text>
<text x="106.5" y="147">GND</text>
<text x="369.7" y="144.2">VCC</text>
<text x="210.4" y="178.1">GND</text>
<text x="95.2" y="185.2">VCC</text>
<text x="251.2" y="182.3">GND</text>
<text x="11.2" y="188">GND</text>
<text x="32.3" y="186.3">GND</text>
<text x="357" y="196.4">GND</text>
<text x="369.4" y="196.4">GND</text>
<text x="307.6" y="201.7">GND</text>
<text x="172" y="208.9">VCC</text>
<text x="110.1" y="214.5">GND</text>
<text x="182.7" y="235.9">VCC</text>
<text x="245.9" y="235.2">GND</text>
<text x="268.1" y="234.9">VCC</text>
<text x="18.3" y="245.8">GND</text>
<text x="39.5" y="245.8">GND</text>
<text x="60.7" y="245.8">GND</text>
<text x="103" y="245.8">GND</text>
<text x="323.2" y="248.8">GND</text>
<text x="150.6" y="297.3">GND</text>
<text x="274.4" y="298.1">VCC</text>
<text x="284.5" y="334.6">GND</text>
<text x="305.6" y="334.6">GND</text>
<text x="337.4" y="348.7">GND</text>
</g>
<g font-size="4.2" fill="#00f">
<text x="68.8" y="17.9">ESP-32</text>
<text x="215.2" y="12.6">SWITCHES</text>
<text x="384.5" y="28.5">TP4056</text>
<text x="197.6" y="148.4">MPU6050</text>
<text x="382.8" y="159">POWER</text>
<text x="28" y="162.9" transform="rotate(-90 28 162.9)">LED</text>
<text x="56.3" y="172.4" transform="rotate(-90 56.3 172.4)">OLED</text>
<text x="312.2" y="231.4">PROGRAMMER</text>
<text x="79.4" y="261.3">TYPE-C</text>
<text x="208.1" y="284.3">BMP280</text>
<text x="403.4" y="362.3">1.0</text>
<text x="321.8" y="371.9">ZenoModiff</text>
<text x="314.9" y="379.7">2022-08-27</text>
</g>
<g font-size="3.9" fill="#00f">
<text x="173.4" y="12.1">IO0</text>
<text x="304.7" y="24.1" transform="rotate(-90 304.7 24.1)">VBAT</text>
<text x="336.4" y="24.1" transform="rotate(-90 336.4 24.1)">VUSB</text>
<text x="34.9" y="46.1">EN</text>
<text x="111.5" y="45.6">SCL</text>
<text x="182.9" y="46.9" transform="rotate(-90 182.9 46.9)">EN</text>
<text x="109.5" y="52.7">U0RX</text>
<text x="109.6" y="49.2">U0TX</text>
<text x="168.2" y="49.1">IO5</text>
<text x="110.8" y="56.2">SDA</text>
<text x="111.6" y="70.3">IO5</text>
<text x="110.1" y="77.3">IO16</text>
<text x="110.6" y="73.9">IO17</text>
<text x="111.7" y="84.4">IO0</text>
<text x="111.7" y="88">IO2</text>
<text x="177.7" y="91.6" transform="rotate(-90 177.7 91.6)">IO17</text>
<text x="38.1" y="119.3" transform="rotate(-90 38.1 119.3)">IO2</text>
<text x="177.7" y="118.1" transform="rotate(-90 177.7 118.1)">IO16</text>
<text x="62.5" y="123" transform="rotate(-90 62.5 123)">SDA</text>
<text x="66" y="123" transform="rotate(-90 66 123)">SCL</text>
<text x="257.1" y="128.2" transform="rotate(-90 257.1 128.2)">VUSB</text>
<text x="288.8" y="128.2" transform="rotate(-90 288.8 128.2)">VBAT</text>
<text x="208.7" y="160.1">SDA</text>
<text x="208.8" y="163.6">SCL</text>
<text x="385.8" y="204.4" transform="rotate(-90 385.8 204.4)">IO0</text>
<text x="350.5" y="213.3" transform="rotate(-90 350.5 213.3)">U0RX</text>
<text x="354" y="213.2" transform="rotate(-90 354 213.2)">U0TX</text>
<text x="393.2" y="262.8">EN</text>
<text x="299.7" y="290.8">UD+</text>
<text x="239.4" y="297.2" transform="rotate(-90 239.4 297.2)">SCL</text>
<text x="242.9" y="297.8" transform="rotate(-90 242.9 297.8)">SDA</text>
<text x="300.1" y="294.3">UD-</text>
<text x="357.2" y="327.7">VUSB</text>
<text x="27.6" y="335.2" transform="rotate(-90 27.6 335.2)">UD-</text>
<text x="105.3" y="335.6" transform="rotate(-90 105.3 335.6)">UD+</text>
<text x="68.2" y="349.5" transform="rotate(-90 68.2 349.5)">VUSB</text>
</g>
<g font-size="3.9" fill="#800">
<text x="261.4" y="357.6">TITLE:</text>
<text x="390" y="362.3">REV:</text>
<text x="298.3" y="371.8">Company:</text>
<text x="389.7" y="372.5">Sheet: 1/1</text>
<text x="298.3" y="379.5">Date:</text>
<text x="347.4" y="379.6">Draw</text>
<text x="357.5" y="379.6">n By: Sreeramzeno</text>
</g>
<g font-size="3.2" fill="#800">
<text x="41.6" y="6.8">1</text>
<text x="110.8" y="6.8">2</text>
<text x="179.9" y="6.8">3</text>
<text x="249.1" y="6.8">4</text>
<text x="318.2" y="6.8">5</text>
<text x="4.1" y="41.9">A</text>
<text x="416.8" y="41.9">A</text>
<text x="4.1" y="111.1">B</text>
<text x="416.8" y="111.1">B</text>
<text x="4.1" y="180.2">C</text>
<text x="416.8" y="180.2">C</text>
<text x="4.1" y="249.3">D</text>
<text x="416.8" y="249.3">D</text>
<text x="4.1" y="318.5">E</text>
<text x="416.8" y="318.5">E</text>
<text x="41.6" y="384.3">1</text>
<text x="110.8" y="384.3">2</text>
<text x="179.9" y="384.3">3</text>
<text x="249.1" y="384.3">4</text>
<text x="318.2" y="384.3">5</text>
</g>
<g font-size="3.2" fill="#000080">
<text x="165.5" y="17.6">R10</text>
<text x="183.1" y="17.6">R9</text>
<text x="165.5" y="20.7">10k</text>
<text x="183.1" y="20.7">470</text>
<text x="208.1" y="20.7">SW1</text>
<text x="70.1" y="26.3">ESP-32</text>
<text x="165.5" y="30">R5</text>
<text x="183.1" y="30">R6</text>
<text x="362.9" y="27.9">U3</text>
<text x="165.5" y="33.1">10k</text>
<text x="183.1" y="33.1">470</text>
<text x="208.1" y="33.1">SW2</text>
<text x="362.9" y="31">TP4056</text>
<text x="24.7" y="52.5">C1</text>
<text x="165.5" y="52.9">R8</text>
<text x="183.1" y="52.9">R7</text>
<text x="24.7" y="55.7">10uF</text>
<text x="165.5" y="56">10k</text>
<text x="183.1" y="56">470</text>
<text x="208.1" y="56">SW3</text>
<text x="165.5" y="65.3">R3</text>
<text x="183.1" y="65.3">R4</text>
<text x="287.5" y="63.2">U5</text>
<text x="165.5" y="68.4">10k</text>
<text x="183.1" y="68.4">470</text>
<text x="208.1" y="68.4">SW4</text>
<text x="280.1" y="66.8">BATTERY</text>
<text x="314.3" y="75.1">10k</text>
<text x="314.3" y="72">R14</text>
<text x="330.2" y="75.1">10k</text>
<text x="330.2" y="72">R11</text>
<text x="407.8" y="77.3">R15</text>
<text x="407.8" y="80.4">10k</text>
<text x="316.9" y="89.7">LED3</text>
<text x="334.8" y="89.7">LED4</text>
<text x="165.5" y="93.5">R27</text>
<text x="183.1" y="93.5">R28</text>
<text x="334.8" y="92.8">RED</text>
<text x="165.5" y="96.6">10k</text>
<text x="183.1" y="96.6">470</text>
<text x="208.1" y="96.6">SW5</text>
<text x="318.7" y="101.4" transform="rotate(-90 318.7 101.4)">GREEN</text>
<text x="18" y="147.3">220</text>
<text x="18" y="144.3">R12</text>
<text x="39.2" y="147.3">220</text>
<text x="39.2" y="144.3">R13</text>
<text x="291" y="147.4">AO3401</text>
<text x="291" y="144.2">Q77</text>
<text x="333" y="147.7">U1122</text>
<text x="175.8" y="152.8" transform="rotate(-90 175.8 152.8)">4.7k</text>
<text x="176.7" y="151.3">R25</text>
<text x="189.9" y="153.3" transform="rotate(-90 189.9 153.3)">4.7k</text>
<text x="190.9" y="151.3">R26</text>
<text x="257.9" y="154.4">10k</text>
<text x="257.9" y="151.3">R888</text>
<text x="271.3" y="155.2">1N5819</text>
<text x="271.3" y="152">D111</text>
<text x="333" y="150.9">SPX3819M5-L-3-3/TR</text>
<text x="22.6" y="166.7">led</text>
<text x="43.7" y="166.7">led</text>
<text x="101" y="167.3">C14</text>
<text x="191.9" y="166.1">C6</text>
<text x="299.5" y="167.5">R5844</text>
<text x="100.3" y="170.8">10nF</text>
<text x="191.9" y="169.3">2.2nF</text>
<text x="299.5" y="170.7">100k</text>
<text x="365.1" y="173.9">10uF</text>
<text x="377.5" y="172.2">1uF</text>
<text x="377.5" y="169">C2345</text>
<text x="362" y="177.8">C3333</text>
<text x="76.6" y="189.8">H1</text>
<text x="184.9" y="190.8">C12</text>
<text x="291" y="189.8">10uF</text>
<text x="291" y="186.6">C11111</text>
<text x="76.6" y="192.8">Header</text>
<text x="101" y="197.2">C13</text>
<text x="184.9" y="194">100nF</text>
<text x="99.4" y="200.8">100nF</text>
<text x="142.1" y="207.8">MPU-6050</text>
<text x="147.8" y="204.4">U6</text>
<text x="361.9" y="221.8">10k</text>
<text x="361.9" y="218.5">R20</text>
<text x="390.2" y="225.4">Q2</text>
<text x="390.2" y="228.7">2N7002T</text>
<text x="355.1" y="237.1" transform="rotate(90 355.1 237.1)">R18</text>
<text x="214.9" y="244.8">U1</text>
<text x="395.4" y="244.9">R19</text>
<text x="214.9" y="247.9">BMP280</text>
<text x="346.9" y="246.7" transform="rotate(-90 346.9 246.7)">R16</text>
<text x="350.4" y="247.6" transform="rotate(-90 350.4 247.6)">0</text>
<text x="354" y="247.6" transform="rotate(-90 354 247.6)">0</text>
<text x="361.9" y="251.8">Q1</text>
<text x="395.4" y="248.3">10k</text>
<text x="253.7" y="257.2">R24</text>
<text x="320.3" y="256">CP2102-GMR</text>
<text x="320.3" y="252.7">U2</text>
<text x="361.9" y="255.2">2N7002T</text>
<text x="144.6" y="262.1">1uF</text>
<text x="144.6" y="259">C5</text>
<text x="157.6" y="262.5">100nF</text>
<text x="158.4" y="259">C4</text>
<text x="251.9" y="260.7">10k</text>
<text x="25" y="267.4">5.1k</text>
<text x="25" y="264.3">R23</text>
<text x="67.4" y="267.4">0</text>
<text x="67.4" y="264.2">R21</text>
<text x="109.7" y="267.4">5.1k</text>
<text x="109.7" y="264.3">R22</text>
<text x="251.9" y="267.8">10k</text>
<text x="253.7" y="264.2">R17</text>
<text x="251.9" y="274.8">10k</text>
<text x="253.7" y="271.3">R2</text>
<text x="66.3" y="276.5">USB2</text>
<text x="167.9" y="281.9">R1</text>
<text x="167.9" y="285.1">10k</text>
<text x="66.4" y="305.4" transform="rotate(-90 66.4 305.4)">TYPE-C-16-PIN</text>
<text x="299.9" y="310.1">C2</text>
<text x="324.6" y="310.1">C3</text>
<text x="299.9" y="313.4">10uF</text>
<text x="324.6" y="313.4">100nF</text>
<text x="345.7" y="333">C7</text>
<text x="345.7" y="336.3">100nF</text>
</g>
<g font-size="3.2" fill="#00f">
<text x="202.6" y="22.9">1</text>
<text x="218.7" y="22.9">2</text>
<text x="202.6" y="35.2">1</text>
<text x="218.7" y="35.2">2</text>
<text x="50.7" y="37">1</text>
<text x="50.7" y="40.5">2</text>
<text x="54.2" y="38.7">GND</text>
<text x="86.7" y="38.7">GND</text>
<text x="95.4" y="40.5">37</text>
<text x="95.4" y="37">38</text>
<text x="347.2" y="38.7">4</text>
<text x="351.7" y="40.1">VCC</text>
<text x="372.2" y="40.1">BAT</text>
<text x="381" y="38.7">5</text>
<text x="50.7" y="44">3</text>
<text x="50.7" y="47.6">4</text>
<text x="54.2" y="42.3">3V3</text>
<text x="54.2" y="45.8">RST</text>
<text x="78.5" y="45.8">SCL/IO22</text>
<text x="86.1" y="42.3">IO23</text>
<text x="95.4" y="47.6">35</text>
<text x="95.4" y="44">36</text>
<text x="50.7" y="51.1">5</text>
<text x="54.2" y="49.3">I36/S_VP/A</text>
<text x="54.2" y="52.8">I39/S_VN/A</text>
<text x="77.8" y="52.8">RXD0/IO3</text>
<text x="78.1" y="49.3">TXD0/IO1</text>
<text x="95.4" y="51.1">34</text>
<text x="347.2" y="49.3">8</text>
<text x="351.7" y="50.7">CE</text>
<text x="374.6" y="52.5">EP</text>
<text x="381" y="51.1">9</text>
<text x="50.7" y="54.6">6</text>
<text x="50.7" y="58.1">7</text>
<text x="54.2" y="56.4">I34/A</text>
<text x="54.2" y="59.9">I35/A</text>
<text x="77.9" y="56.4">SDA/IO21</text>
<text x="95.4" y="54.6">33</text>
<text x="202.6" y="58.1">1</text>
<text x="218.7" y="58.1">2</text>
<text x="347.2" y="59.9">7</text>
<text x="381" y="59.9">1</text>
<text x="50.7" y="61.7">8</text>
<text x="50.7" y="65.2">9</text>
<text x="54.2" y="63.4">IO32/T9/A</text>
<text x="86.1" y="63.4">IO19</text>
<text x="95.4" y="65.2">30</text>
<text x="95.4" y="61.7">31</text>
<text x="351.7" y="61.3">CHRG#</text>
<text x="370" y="61.3">TEMP</text>
<text x="48.7" y="68.7">10</text>
<text x="54.2" y="67">IO33/T8/A</text>
<text x="54.2" y="70.5">IO25/DAC1/A</text>
<text x="86.1" y="67">IO18</text>
<text x="88.1" y="70.5">IO5</text>
<text x="95.4" y="68.7">29</text>
<text x="202.6" y="70.5">1</text>
<text x="218.7" y="70.5">2</text>
<text x="291.2" y="70.5">2</text>
<text x="347.2" y="70.5">6</text>
<text x="351.7" y="71.9">STDBY#</text>
<text x="369.5" y="71.9">PROG</text>
<text x="381" y="70.5">2</text>
<text x="48.7" y="72.2">11</text>
<text x="48.7" y="75.8">12</text>
<text x="54.2" y="74">IO26/DAC2/A</text>
<text x="54.2" y="77.5">IO27/T7/A</text>
<text x="86.1" y="77.5">IO16</text>
<text x="86.1" y="74">IO17</text>
<text x="95.4" y="75.8">27</text>
<text x="95.4" y="72.2">28</text>
<text x="287.7" y="75.8">1</text>
<text x="287.7" y="72.2">2</text>
<text x="291.2" y="74">1</text>
<text x="48.7" y="79.3">13</text>
<text x="48.7" y="82.8">14</text>
<text x="54.2" y="81.1">IO14/T6/A</text>
<text x="79.1" y="81.1">A/T0/IO4</text>
<text x="95.4" y="82.8">25</text>
<text x="95.4" y="79.3">26</text>
<text x="366.2" y="80.7" transform="rotate(-90 366.2 80.7)">GND</text>
<text x="48.7" y="86.4">15</text>
<text x="48.7" y="89.9">16</text>
<text x="54.2" y="84.6">IO12/T5/A</text>
<text x="54.2" y="88.1">GND</text>
<text x="79.1" y="88.1">A/T3/IO2</text>
<text x="79.1" y="84.6">A/T2/IO0</text>
<text x="95.4" y="89.9">23</text>
<text x="95.4" y="86.4">24</text>
<text x="364.8" y="85.2" transform="rotate(-90 364.8 85.2)">3</text>
<text x="54.2" y="91.7">IO13/T4/A</text>
<text x="77.1" y="91.7">A/T1/IO15</text>
<text x="202.6" y="98.7">1</text>
<text x="218.7" y="98.7">2</text>
<text x="149.6" y="150.2" transform="rotate(-90 149.6 150.2)">25</text>
<text x="131.9" y="158.7">1</text>
<text x="135.4" y="160.4">CLKIN</text>
<text x="151" y="160" transform="rotate(-90 151 160)">GND</text>
<text x="157.7" y="160.4">SDA</text>
<text x="166" y="158.7">24</text>
<text x="322.5" y="158.7">1</text>
<text x="327" y="160.1">IN</text>
<text x="131.9" y="162.2">2</text>
<text x="131.9" y="165.7">3</text>
<text x="135.4" y="164">NC</text>
<text x="135.4" y="167.5">NC</text>
<text x="155.9" y="167.5">RESV</text>
<text x="158.4" y="164">SCL</text>
<text x="166" y="165.7">22</text>
<text x="166" y="162.2">23</text>
<text x="322.5" y="165.7">2</text>
<text x="327" y="167.1">GND</text>
<text x="336.5" y="163.6">OUT</text>
<text x="345.7" y="162.2">5</text>
<text x="131.9" y="169.3">4</text>
<text x="131.9" y="172.8">5</text>
<text x="135.4" y="171">NC</text>
<text x="155.9" y="171">RESV</text>
<text x="166" y="172.8">20</text>
<text x="166" y="169.3">21</text>
<text x="322.5" y="172.8">3</text>
<text x="337.2" y="170.7">BYP</text>
<text x="345.7" y="169.3">4</text>
<text x="131.9" y="176.3">6</text>
<text x="131.9" y="179.8">7</text>
<text x="135.4" y="174.6">NC</text>
<text x="135.4" y="178.1">AUX_DA</text>
<text x="153.6" y="174.6">CPOUT</text>
<text x="155.9" y="178.1">RESV</text>
<text x="166" y="176.3">19</text>
<text x="327" y="174.2">EN</text>
<text x="131.9" y="183.4">8</text>
<text x="135.4" y="181.6">AUX_CL</text>
<text x="135.4" y="185.1">VLOGIC</text>
<text x="159.9" y="185.1">NC</text>
<text x="166" y="183.4">17</text>
<text x="61.4" y="187.1" transform="rotate(-90 61.4 187.1)">4</text>
<text x="63.1" y="190.6" transform="rotate(-90 63.1 190.6)">4</text>
<text x="64.9" y="187.1" transform="rotate(-90 64.9 187.1)">3</text>
<text x="66.7" y="190.6" transform="rotate(-90 66.7 190.6)">3</text>
<text x="68.4" y="187.1" transform="rotate(-90 68.4 187.1)">2</text>
<text x="70.2" y="190.6" transform="rotate(-90 70.2 190.6)">2</text>
<text x="72" y="187.1" transform="rotate(-90 72 187.1)">1</text>
<text x="73.7" y="190.6" transform="rotate(-90 73.7 190.6)">1</text>
<text x="129.8" y="190.4">10</text>
<text x="131.9" y="186.9">9</text>
<text x="135.4" y="188.7">AD0</text>
<text x="159.9" y="188.7">NC</text>
<text x="166" y="190.4">15</text>
<text x="166" y="186.9">16</text>
<text x="129.8" y="194">11</text>
<text x="129.8" y="197.5">12</text>
<text x="135.4" y="192.2">REGOUT</text>
<text x="135.4" y="195.7">FSYNC</text>
<text x="159.9" y="195.7">NC</text>
<text x="159.9" y="192.2">NC</text>
<text x="166" y="194">14</text>
<text x="135.4" y="199.2">INT</text>
<text x="199.1" y="252.2">8</text>
<text x="203.6" y="253.6">VDD</text>
<text x="223.1" y="253.6">GND</text>
<text x="232.8" y="252.2">1</text>
<text x="199.1" y="259.2">7</text>
<text x="203.6" y="260.6">GND</text>
<text x="223.8" y="260.6">CSB</text>
<text x="232.8" y="259.2">2</text>
<text x="338.3" y="263.1" transform="rotate(-90 338.3 263.1)">29</text>
<text x="341.8" y="263.1" transform="rotate(-90 341.8 263.1)">28</text>
<text x="345.4" y="263.1" transform="rotate(-90 345.4 263.1)">27</text>
<text x="348.9" y="263.1" transform="rotate(-90 348.9 263.1)">26</text>
<text x="352.4" y="263.1" transform="rotate(-90 352.4 263.1)">25</text>
<text x="356" y="263.1" transform="rotate(-90 356 263.1)">24</text>
<text x="359.5" y="263.1" transform="rotate(-90 359.5 263.1)">23</text>
<text x="363" y="263.1" transform="rotate(-90 363 263.1)">22</text>
<text x="199.1" y="266.3">6</text>
<text x="203.6" y="267.7">VDDIO</text>
<text x="224.4" y="267.7">SDI</text>
<text x="232.8" y="266.3">3</text>
<text x="339.7" y="269.5" transform="rotate(-90 339.7 269.5)">EP</text>
<text x="199.1" y="273.3">5</text>
<text x="203.6" y="274.7">SDO</text>
<text x="223.8" y="274.7">SCK</text>
<text x="232.8" y="273.3">4</text>
<text x="343.3" y="272.2" transform="rotate(-90 343.3 272.2)">DTR</text>
<text x="346.8" y="272.4" transform="rotate(-90 346.8 272.4)">DSR</text>
<text x="350.3" y="272.1" transform="rotate(-90 350.3 272.1)">TXD</text>
<text x="353.8" y="272.4" transform="rotate(-90 353.8 272.4)">RXD</text>
<text x="357.4" y="271.9" transform="rotate(-90 357.4 271.9)">RTS</text>
<text x="360.9" y="271.9" transform="rotate(-90 360.9 271.9)">CTS</text>
<text x="364.4" y="270.2" transform="rotate(-90 364.4 270.2)">NC</text>
<text x="64.9" y="277.2" transform="rotate(-90 64.9 277.2)">1</text>
<text x="324.3" y="278.6">1</text>
<text x="328.8" y="280">DCD</text>
<text x="372.2" y="280">NC</text>
<text x="379.2" y="278.6">21</text>
<text x="48.6" y="283.9">A4</text>
<text x="48.6" y="287.4">A5</text>
<text x="54.2" y="285.7">VBUS</text>
<text x="67.5" y="285.7">VBUS</text>
<text x="77.8" y="287.4">B8</text>
<text x="77.8" y="283.9">B9</text>
<text x="324.3" y="282.2">2</text>
<text x="324.3" y="285.7">3</text>
<text x="328.8" y="283.6">RI</text>
<text x="328.8" y="287.1">GND</text>
<text x="372.2" y="287.1">NC</text>
<text x="372.2" y="283.6">NC</text>
<text x="379.2" y="285.7">19</text>
<text x="379.2" y="282.2">20</text>
<text x="48.6" y="291">A6</text>
<text x="54.2" y="289.2">CC1</text>
<text x="54.2" y="292.7">DP1</text>
<text x="67.6" y="289.2">SBU2</text>
<text x="69.5" y="292.7">DN2</text>
<text x="77.8" y="291">B7</text>
<text x="324.3" y="289.2">4</text>
<text x="324.3" y="292.7">5</text>
<text x="328.8" y="290.6">D+</text>
<text x="372.2" y="290.6">NC</text>
<text x="379.2" y="292.7">17</text>
<text x="379.2" y="289.2">18</text>
<text x="48.6" y="294.5">A7</text>
<text x="48.6" y="298">A8</text>
<text x="54.2" y="296.3">DN1</text>
<text x="54.2" y="299.8">SBU1</text>
<text x="69.9" y="299.8">CC2</text>
<text x="69.9" y="296.3">DP2</text>
<text x="77.8" y="298">B5</text>
<text x="77.8" y="294.5">B6</text>
<text x="324.3" y="296.3">6</text>
<text x="324.3" y="299.8">7</text>
<text x="328.8" y="294.1">D-</text>
<text x="328.8" y="297.7">VDD</text>
<text x="372.2" y="297.7">NC</text>
<text x="372.2" y="294.1">NC</text>
<text x="379.2" y="299.8">15</text>
<text x="379.2" y="296.3">16</text>
<text x="48.6" y="301.6">A9</text>
<text x="54.2" y="303.3">VBUS</text>
<text x="67.5" y="303.3">VBUS</text>
<text x="77.8" y="301.6">B4</text>
<text x="328.8" y="301.2">REGIN</text>
<text x="372.2" y="301.2">NC</text>
<text x="343.3" y="313.5" transform="rotate(-90 343.3 313.5)">VBUS</text>
<text x="346.8" y="313.5" transform="rotate(-90 346.8 313.5)">RST#</text>
<text x="350.3" y="313.5" transform="rotate(-90 350.3 313.5)">NC</text>
<text x="353.8" y="313.5" transform="rotate(-90 353.8 313.5)">SUSPEND#</text>
<text x="357.4" y="313.5" transform="rotate(-90 357.4 313.5)">SUSPEND</text>
<text x="360.9" y="313.5" transform="rotate(-90 360.9 313.5)">NC</text>
<text x="364.4" y="313.5" transform="rotate(-90 364.4 313.5)">NC</text>
<text x="341.8" y="318" transform="rotate(-90 341.8 318)">8</text>
<text x="345.4" y="318" transform="rotate(-90 345.4 318)">9</text>
<text x="348.9" y="320.1" transform="rotate(-90 348.9 320.1)">10</text>
<text x="352.4" y="320.1" transform="rotate(-90 352.4 320.1)">11</text>
<text x="356" y="320.1" transform="rotate(-90 356 320.1)">12</text>
<text x="359.5" y="320.1" transform="rotate(-90 359.5 320.1)">13</text>
<text x="363" y="320.1" transform="rotate(-90 363 320.1)">14</text>
</g>
<g font-size="3.2">
<text x="166" y="179.8">18</text>
<text x="157.2" y="181.6">GND</text>
<text x="48.6" y="280.4">A1</text>
<text x="77.8" y="280.4">B12</text>
<text x="54.2" y="282.2">GND</text>
<text x="69" y="282.2">GND</text>
<text x="46.5" y="305.1">A12</text>
<text x="77.8" y="305.1">B1</text>
<text x="54.2" y="306.8">GND</text>
<text x="69" y="306.8">GND</text>
</g>
<g font-size="3.2" fill="#f00">
<text x="166" y="197.5">13</text>
<text x="157.4" y="199.2">VDD</text>
</g>
<g font-size="1.4" fill="#238d23">
<text x="282.6" y="143.2">G</text>
<text x="286.8" y="140">D</text>
<text x="286.8" y="147.4">S</text>
</g>
</svg>
